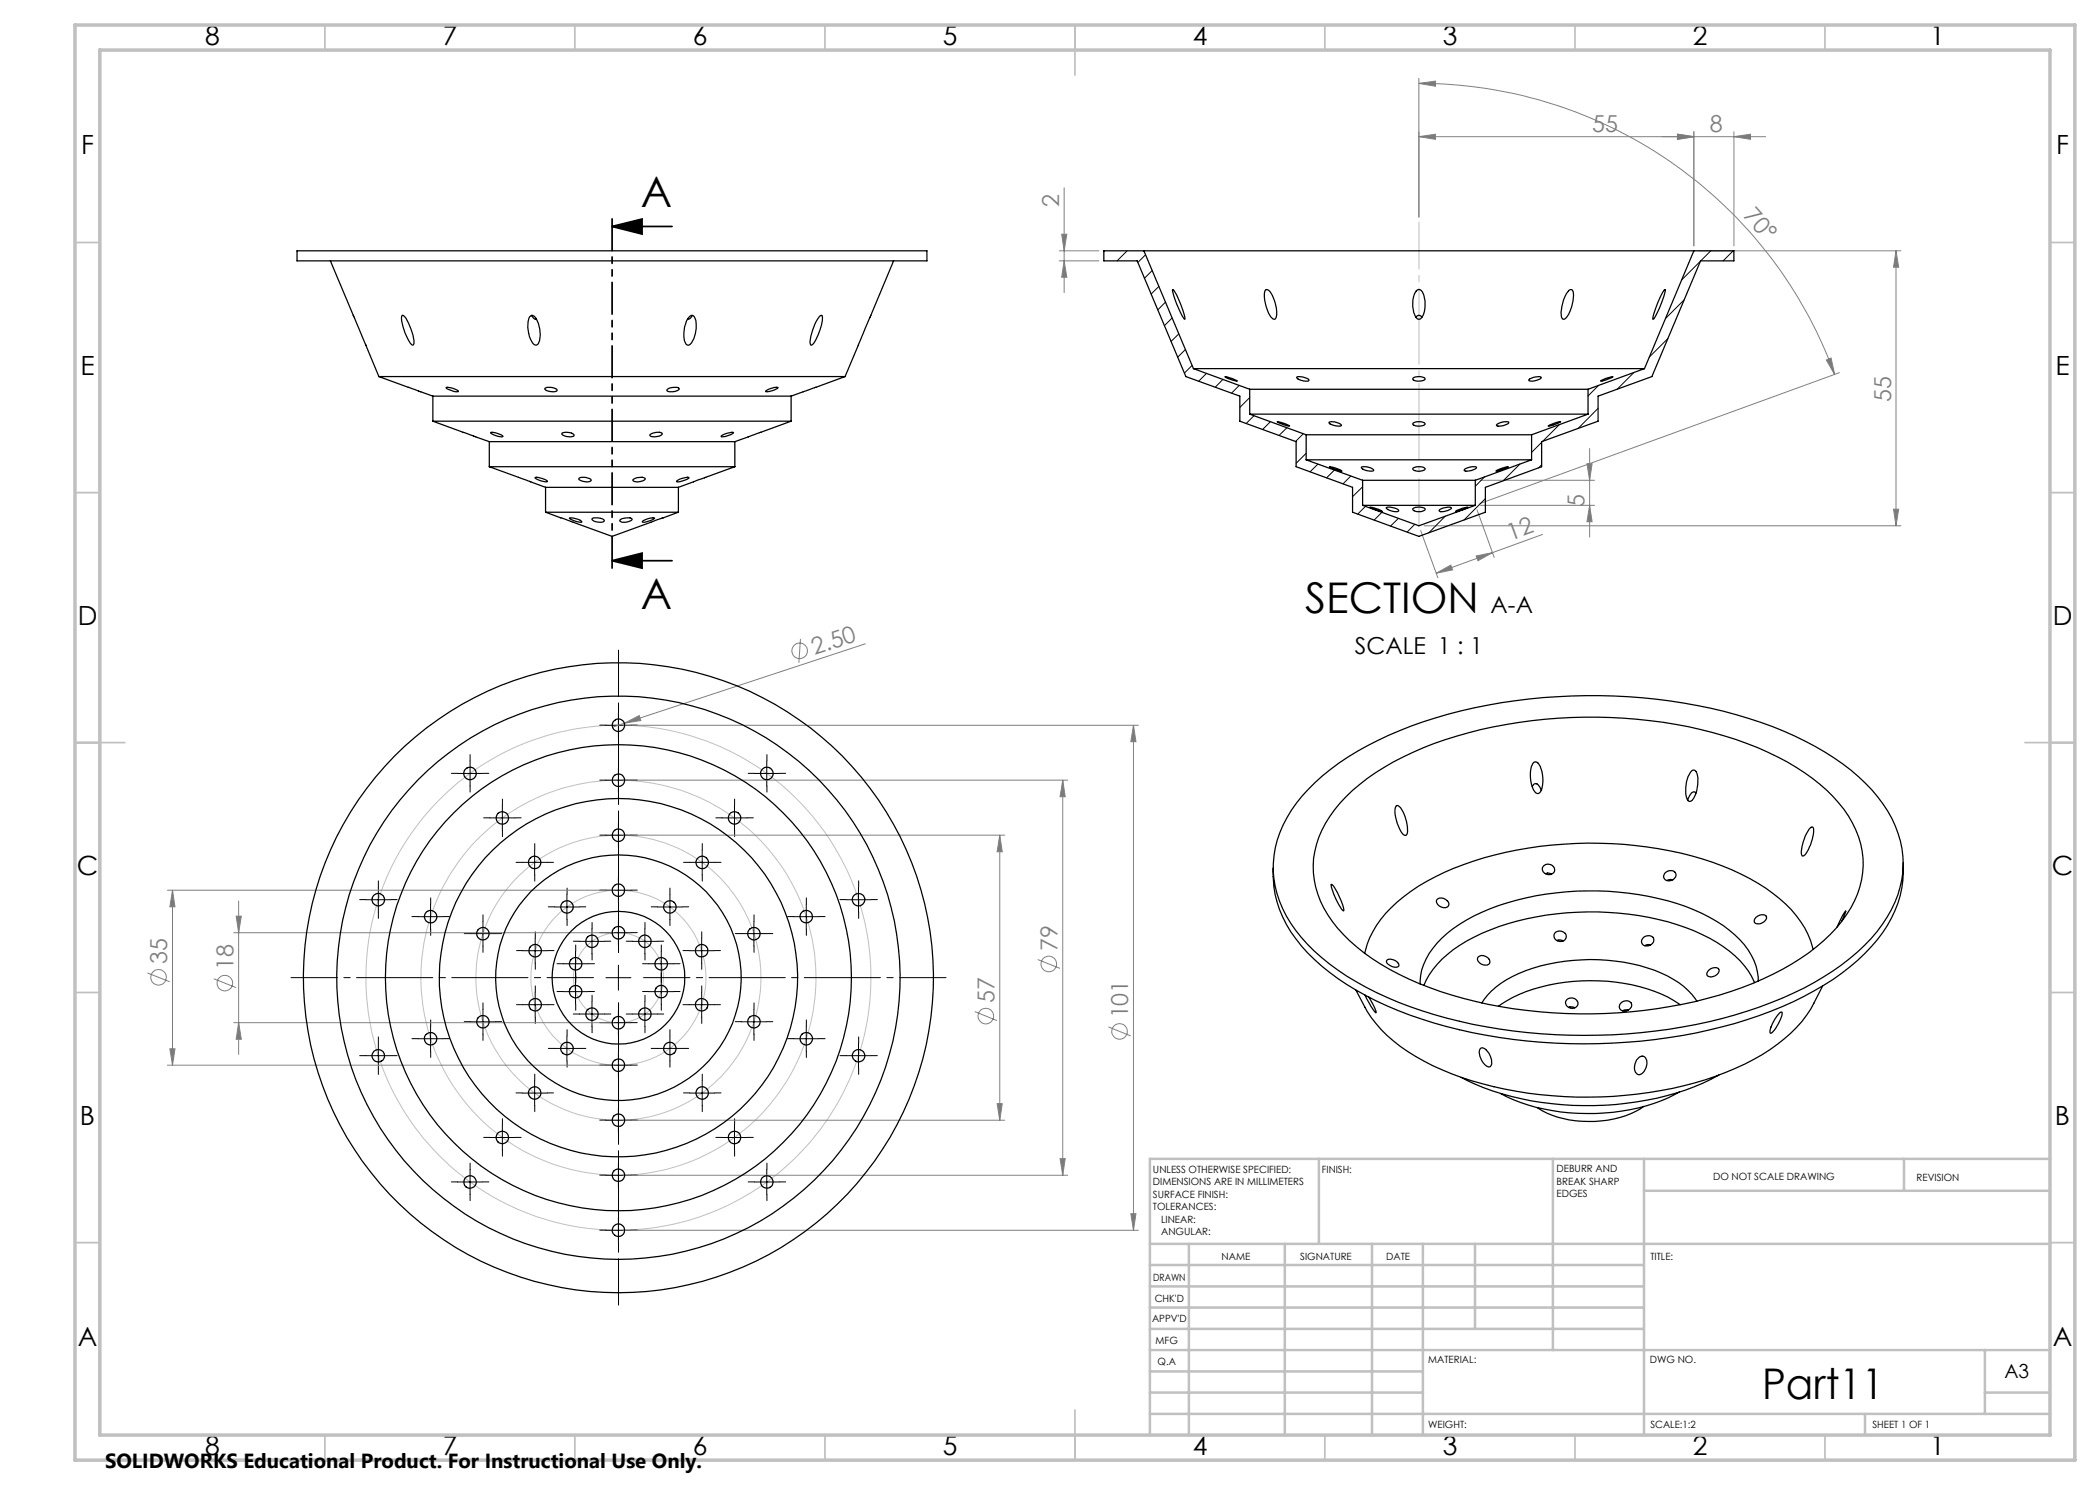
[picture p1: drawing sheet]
<svg xmlns="http://www.w3.org/2000/svg" width="420mm" height="297mm" viewBox="0 0 420 297" stroke-linecap="round" stroke-linejoin="round" font-family="sans-serif">
<g fill="none" stroke="#808080" stroke-width=".2">
<path d="M283.8 16.7l3.3-.5v1zM283.8 16.7a88.4 88.4 0 0 1 83.1 58.2M283.8 15.7v27.7M212.8 37.6v20.9M283.8 27.3l3.3-.5v1.1zM283.8 27.3h69.3M335.5 26.8l3.3 .5-3.3 .6zM338.8 26.3v22.9M346.8 27.3l3.3-.5v1.1zM346.8 26.3v22.9M211.8 50.2h8M211.8 52.2h8"/>
<path d="M212.3 46.8h1.1l-.6 3.4zM212.8 52.2l.6 3.3h-1.1zM339.8 50.2h40.4M379.2 50.2v55M379.2 50.2l.5 3.2h-1zM365.3 72l.9-.4 .7 3.3zM367.9 74.5l-71.9 26.2M296.1 96.1h22.8M317.4 92.7h1l-.5 3.4zM317.9 89.7v17.7M284.1 106.1l3.5 9.5M284.8 105.2h95.4"/>
<path d="M287.2 114.6l3-1.6 .3 1zM295.2 111.2l3.3-.7-2.9 1.6zM295.4 102l3.4 9.5M296.1 101.1h22.8M308.5 106.9l-21.3 7.7M317.9 101.1l.5 3.2h-1zM378.7 101.8h1l-.5 3.4zM160.1 127.8l-.3 4.8M173.1 128.8l-48.2 15.8M124.7 145.1h103M124.7 156h88.8M124.9 144.6l2.9-1.5 .4 1z"/>
<path d="M124.9 144.6l-2.4 .8M212.5 156l.5 3.3h-1zM212.5 156v79.1M226.7 145.1l.5 3.2h-1zM226.7 145.1v101M33.5 178h89.2M34.5 178l.5 3.4h-1zM34.5 178v35M124.7 167h76.2M200 167l.4 3.4h-1zM200 167v57M29.5 194.6l4.4 1.8"/>
<path d="M42.8 195.8l4.4 1.7M46.7 186.5h76M47.2 183.2h1.1l-.6 3.3zM47.7 180.2v30.7M207.5 191.9l4.5 1.8M33.5 213h89.2M34 209.8h1l-.5 3.2zM46.7 204.5h76M47.7 204.5l.6 3.4h-1.1zM194.9 202.3l4.5 1.8M221.7 205.4l4.4 1.8M124.7 235.1h88.8"/>
<path d="M124.7 224h76.2M199.4 220.7h1l-.4 3.3zM212 231.7h1l-.5 3.4zM124.7 246.1h103M226.2 242.7h1l-.5 3.4z"/>
<circle cx="159.9" cy="130.2" r="1.55"/>
<circle cx="31.7" cy="195.5" r="1.55"/>
<circle cx="45" cy="196.6" r="1.55"/>
<circle cx="209.8" cy="192.8" r="1.55"/>
<circle cx="197.2" cy="203.2" r="1.55"/>
<circle cx="223.9" cy="206.3" r="1.55"/>
</g>
<path d="M122.4 45.3l6-1.5v3zM122.4 45.3h12M122.4 112.1l6-1.5v3zM122.4 112.1h12" fill="none" stroke="#000" stroke-width=".35"/>
<g fill="none" stroke="#c0c0c0" stroke-width=".2">
<circle cx="123.7" cy="195.5" r="39.5"/>
<circle cx="123.7" cy="195.5" r="17.5"/>
<circle cx="123.7" cy="195.5" r="9"/>
<circle cx="123.7" cy="195.5" r="50.5"/>
<circle cx="123.7" cy="195.5" r="28.5"/>
</g>
<path d="M118.7 195.5h-60.5M123.7 190.5v-60.5M128.7 195.5h60.5M123.7 200.5v60.5" fill="none" stroke="#000" stroke-width=".2" stroke-dasharray="15.2 1.3 1.3 1.3" stroke-dashoffset="5.9"/>
<g fill="none" stroke="#000" stroke-width=".2" stroke-dasharray="15.2 1.3 1.3 1.3">
<path d="M91.5 154.7h-1.2M94 152.2v-1.3M94 157.2v1.2M96.5 154.7h1.3M121.2 145h-1.2M121.2 156h-1.2M123.7 142.5v-1.2M123.7 147.5v1.3M123.7 153.5v-1.2M123.7 158.5v1.3M126.2 145h1.3M126.2 156h1.3"/>
<path d="M150.9 154.7h-1.3M153.4 152.2v-1.3M153.4 157.2v1.2M155.9 154.7h1.2M73.2 179.9h-1.3M75.7 177.4v-1.2M78.2 179.9h1.2M98 163.6h-1.3M100.5 161.1v-1.3M100.5 166.1v1.2M103 163.6h1.2M104.5 172.5h-1.3"/>
<path d="M107 170v-1.3M107 175v1.2M109.5 172.5h1.2M113.4 178.9v-1.3M121.2 167h-1.2M121.2 178h-1.2M123.7 164.5v-1.2M123.7 169.5v1.3M123.7 175.5v-1.2M126.2 167h1.3M126.2 178h1.3M134 178.9v-1.3"/>
<path d="M138 172.5h-1.3M140.5 170v-1.3M140.5 175v1.2M143 172.5h1.2M144.4 163.6h-1.2M146.9 161.1v-1.3M146.9 166.1v1.2M149.4 163.6h1.3M169.2 179.9h-1.2M171.7 177.4v-1.2M174.2 179.9h1.3M75.7 182.4v1.3"/>
<path d="M83.6 183.3h-1.2M86.1 180.8v-1.2M86.1 185.8v1.3M88.6 183.3h1.3M94.1 186.7h-1.3M96.6 184.2v-1.2M96.6 189.2v1.3M99.1 186.7h1.2M104.6 190.1h-1.3M107.1 187.6v-1.2M107.1 192.6v1.3M107.1 198.4v-1.2"/>
<path d="M109.6 190.1h1.2M110.9 181.4h-1.2M112.6 192.7h-1.2M112.6 198.3h-1.2M113.4 183.9v1.2M115.1 190.2v-1.2M115.1 195.2v1.3M115.1 195.8v-1.2M115.9 188.2h-1.2M115.9 181.4h1.3M117.6 192.7h1.3M117.6 198.3h1.3"/>
<path d="M118.4 185.7v-1.2M118.4 190.7v1.3M120.9 188.2h1.3M121.2 186.5h-1.2M123.7 184v-1.2M123.7 189v1.3M123.7 180.5v1.3M126.2 186.5h1.3M126.5 188.2h-1.3M129 185.7v-1.2M129 190.7v1.3M129.8 198.3h-1.3"/>
<path d="M129.8 192.7h-1.3M131.5 181.4h-1.3M131.5 188.2h1.2M132.3 195.8v-1.2M132.3 190.2v-1.2M132.3 195.2v1.3M134 183.9v1.2M134.8 198.3h1.2M134.8 192.7h1.2M136.5 181.4h1.2M137.8 190.1h-1.2M140.3 198.4v-1.2"/>
<path d="M140.3 187.6v-1.2M140.3 192.6v1.3M142.8 190.1h1.3M148.3 186.7h-1.2M150.8 184.2v-1.2M150.8 189.2v1.3M153.3 186.7h1.3M158.8 183.3h-1.3M161.3 180.8v-1.2M161.3 185.8v1.3M163.8 183.3h1.2M171.7 182.4v1.3"/>
<path d="M73.2 211.1h-1.3M75.7 208.6v-1.2M75.7 213.6v1.3M78.2 211.1h1.2M83.6 207.7h-1.2M86.1 205.2v-1.2M86.1 210.2v1.3M88.6 207.7h1.3M94.1 204.3h-1.3M96.6 201.8v-1.2M96.6 206.8v1.3M99.1 204.3h1.2"/>
<path d="M104.5 218.6h-1.3M104.6 200.9h-1.3M107 216.1v-1.3M107.1 203.4v1.3M109.5 218.6h1.2M109.6 200.9h1.2M110.9 209.7h-1.2M113.4 207.2v-1.3M113.4 212.2v1.2M115.1 200.8v1.3M115.9 202.8h-1.2M115.9 209.7h1.3"/>
<path d="M118.4 200.3v-1.2M118.4 205.3v1.3M120.9 202.8h1.3M121.2 213h-1.2M121.2 204.5h-1.2M123.7 210.5v-1.2M123.7 215.5v1.3M123.7 202v-1.2M123.7 207v1.3M126.2 213h1.3M126.2 204.5h1.3M126.5 202.8h-1.3"/>
<path d="M129 200.3v-1.2M129 205.3v1.3M131.5 209.7h-1.3M131.5 202.8h1.2M132.3 200.8v1.3M134 207.2v-1.3M134 212.2v1.2M136.5 209.7h1.2M137.8 200.9h-1.2M138 218.6h-1.3M140.3 203.4v1.3M140.5 216.1v-1.3"/>
<path d="M142.8 200.9h1.3M143 218.6h1.2M148.3 204.3h-1.2M150.8 201.8v-1.2M150.8 206.8v1.3M153.3 204.3h1.3M158.8 207.7h-1.3M161.3 205.2v-1.2M161.3 210.2v1.3M163.8 207.7h1.2M169.2 211.1h-1.2M171.7 208.6v-1.2"/>
<path d="M171.7 213.6v1.3M174.2 211.1h1.3M91.5 236.4h-1.2M94 233.9v-1.3M94 238.9v1.2M96.5 236.4h1.3M98 227.5h-1.3M100.5 225v-1.3M100.5 230v1.2M103 227.5h1.2M107 221.1v1.2M121.2 235h-1.2"/>
<path d="M121.2 224h-1.2M123.7 232.5v-1.2M123.7 237.5v1.3M123.7 221.5v-1.2M123.7 226.5v1.3M126.2 235h1.3M126.2 224h1.3M140.5 221.1v1.2M144.4 227.5h-1.2M146.9 225v-1.3M146.9 230v1.2M149.4 227.5h1.3"/>
<path d="M150.9 236.4h-1.3M153.4 233.9v-1.3M153.4 238.9v1.2M155.9 236.4h1.2M121.2 246h-1.2M123.7 243.5v-1.2M123.7 248.5v1.3M126.2 246h1.3"/>
</g>
<g fill="none" stroke="#000" stroke-width=".2">
<path d="M91.5 154.7h5M94 152.2v5M121.2 145.1h5M121.2 156h5M123.7 142.6v4.9M123.7 153.6v4.9M150.9 154.7h5M153.4 152.2v5M73.2 179.9h4.9M75.7 177.4v5.1M98 163.6h5M100.5 161.1v5"/>
<path d="M104.4 172.5h5M106.9 170v5M113.4 178.9v5M121.2 167h5M121.2 178h5M123.7 164.5v5M123.7 175.5v5M134 178.9v5M137.9 172.5h5M140.4 170v5M144.4 163.6h5M146.9 161.1v5"/>
<path d="M169.2 179.9h5M171.7 177.4v5.1M83.6 183.3h5M86.1 180.8v5M94.1 186.7h5M96.6 184.3v4.9M104.5 190.1h5M107 187.6v5M107 198.5v4.9M110.9 181.4h5M112.6 198.3h5M112.6 192.8h5"/>
<path d="M115.1 190.2v5.1M115.1 195.8v5M115.9 188.3h5M118.4 185.8v5M121.2 195.5h5M121.2 186.5h5M123.7 184v5.1M123.7 193v5M126.5 188.3h5M129 185.8v5M129.8 198.3h5M129.8 192.8h5"/>
<path d="M131.5 181.4h5M132.3 190.2v5.1M132.3 195.8v5M137.8 190.1h5M140.3 187.6v5M140.3 198.5v4.9M148.3 186.7h5M150.8 184.3v4.9M158.8 183.3h5M161.3 180.8v5M73.2 211.1h4.9M75.7 208.7v4.9"/>
<path d="M83.6 207.7h5M86.1 205.2v5.1M94.1 204.4h5M96.6 201.9v5M104.4 218.6h5M104.5 200.9h5M106.9 216.1v5M110.9 209.7h5M113.4 207.2v5M115.9 202.8h5M118.4 200.3v5M121.2 213h5"/>
<path d="M121.2 204.5h5M123.7 202v5M123.7 210.5v5M126.5 202.8h5M129 200.3v5M131.5 209.7h5M134 207.2v5M137.8 200.9h5M137.9 218.6h5M140.4 216.1v5M148.3 204.4h5M150.8 201.9v5"/>
<path d="M158.8 207.7h5M161.3 205.2v5.1M169.2 211.1h5M171.7 208.7v4.9M91.5 236.4h5M94 233.9v5M98 227.5h5M100.5 225v5M121.2 235.1h5M121.2 224h5M123.7 221.5v5.1M123.7 232.5v5.1"/>
<path d="M144.4 227.5h5M146.9 225v5M150.9 236.4h5M153.4 233.9v5M121.2 246.1h5M123.7 243.6v4.9"/>
</g>
<path d="M122.4 43.3v70.8" fill="none" stroke="#000" stroke-width=".35" stroke-dasharray="6.3 1.3 1.3 1.3 1.3 1.3" stroke-dashoffset="-.5"/>
<path d="M283.8 105.1v-60.7" fill="none" stroke="#c0c0c0" stroke-width=".2" stroke-dasharray="15.2 1.3 1.3 1.3" stroke-dashoffset="5.8"/>
<g fill="none" stroke="#c0c0c0" stroke-width=".35">
<path d="M65 5v5M115 5v5M165 5v5M215 5v10M265 5v5M315 5v5M365 5v5M15 48.5h5M410 48.5h5M15 98.5h5M410 98.5h5M15 148.5h10"/>
<path d="M405 148.5h10M15 198.5h5M410 198.5h5M15 248.5h5M410 248.5h5M65 287v5M115 287v5M165 287v5M215 282v10M265 287v5M315 287v5M365 287v5"/>
</g>
<g fill="none" stroke="#c0c0c0" stroke-width=".5">
<path d="M263.8 231.8v17M310.6 231.8v38.2M328.8 231.8v55.2M328.8 238.2h81.2M380.8 231.8v6.4M410 231.8h-180v55.2M230 248.8h180M230 257.3h98.8M230 253h98.8M237.8 248.8v38.2M257 248.8v38.2M274.4 248.8v38.2"/>
<path d="M284.6 248.8v38.2M295 248.8v17M230 265.8h98.8M230 261.5h98.8M230 278.5h54.6M230 274.3h54.6M230 270h180M397 278.5h13M397 270v12.8M230 282.8h180M373 282.8v4.2"/>
</g>
<path d="M15 5h400v287h-400zM20 10h390v277h-390z" fill="none" stroke="#c0c0c0" stroke-width=".7"/>
<path d="M122.4 45.3l6-1.5v3zM122.4 112.1l6-1.5v3z" fill="#000"/>
<g fill="#808080">
<path d="M124.9 144.6l2.9-1.5 .4 1z"/>
<path d="M365.3 72l.9-.4 .7 3.3zM283.8 16.7l3.3-.5v1z"/>
<path d="M335.5 26.8l3.3 .5-3.3 .6zM283.8 27.3l3.3-.5v1.1z"/>
<path d="M378.7 101.8h1l-.5 3.4zM379.2 50.2l.5 3.2h-1z"/>
<path d="M226.2 242.7h1l-.5 3.4zM226.7 145.1l.5 3.2h-1zM212 231.7h1l-.5 3.4zM212.5 156l.5 3.3h-1zM199.4 220.7h1l-.4 3.3zM200 167l.4 3.4h-1zM34 209.8h1l-.5 3.2zM34.5 178l.5 3.4h-1zM47.7 204.5l.6 3.4h-1.1zM47.2 183.2h1.1l-.6 3.3z"/>
<path d="M346.8 27.3l3.3-.5v1.1zM335.5 26.8l3.3 .5-3.3 .6z"/>
<path d="M295.2 111.2l3.3-.7-2.9 1.6zM287.2 114.6l3-1.6 .3 1z"/>
<path d="M212.8 52.2l.6 3.3h-1.1zM212.3 46.8h1.1l-.6 3.4z"/>
<path d="M317.4 92.7h1l-.5 3.4zM317.9 101.1l.5 3.2h-1z"/>
</g>
<g fill="none" stroke="#000" stroke-width=".25">
<path d="M59.4 50.2h126v2h-126zM66.1 52.2l4.6 10.9M178.7 52.2l-9.7 23.1M228.8 50.2h110M228.8 50.2h-8v2h6.6l9.8 23.1 10.8 3.9v5l11.2 4.1v5l11.3 4.2v4.9l13.3 4.9 13.3-4.9v-4.9l11.2-4.2v-5l11.3-4.1v-5l10.8-3.9 9.7-23.1h6.7v-2h-8M228.8 50.2l9.9 23.5M234.5 58h.2a15.9 15.9 0 0 1 2.3 5.8h-.1a16.3 16.3 0 0 1-2.4-5.8zM253.1 58l.4-.1a1.95 1.95 0 0 1 1 1.2 5.4 5.4 0 0 1 .6 4.7h-.1a.8 .8 0 0 1-.9-.4 7.3 7.3 0 0 1-1.1-5.2zM283.3 58.1l.4-.2a.71 .71 0 0 1 .8 .5 5.6 5.6 0 0 1-.2 5.1 .61 .61 0 0 1-.9 .2 5 5 0 0 1-.1-5.6zM313.8 58.1l.6-.1a2.14 2.14 0 0 1 .2 2.2 6.7 6.7 0 0 1-1.6 3.5l-.4 .1a1.52 1.52 0 0 1-.4-1.3 7.4 7.4 0 0 1 1.6-4.4zM332.9 58l.1-.1a16.1 16.1 0 0 1-2.3 5.9h-.1a17.7 17.7 0 0 1 2.3-5.8zM338.8 50.2l-9.9 23.5"/>
<path d="M70.7 63.3v-.2l2.4 5.9M73.2 69l2.6 6.3M75.8 75.3h93.2M75.8 75.3l10.8 3.9M80.4 63.1h.2a2.33 2.33 0 0 1 1.1 1.6 7.8 7.8 0 0 1 1 4.2l-.3 .1a9.2 9.2 0 0 1-2.1-5.7zM86.6 79.2h71.6M86.6 79.2v5M89.2 77.5a3.4 3.4 0 0 1 2.5 .8 3.1 3.1 0 0 1-2.5-.7zM105.9 63.4l.4-.3a.96 .96 0 0 1 .9 .6 5.3 5.3 0 0 1 .4 5.2l-.6 .1a4.2 4.2 0 0 1-1.4-3.5v-1.2zM106.3 63.1l.6 .7h.4M109 77.7a2.23 2.23 0 0 1 2.4 .3 1.54 1.54 0 0 1-1.7 .2 .67 .67 0 0 1-.7-.5zM133.5 77.9a2.43 2.43 0 0 1 2.3-.2l.1 .1a2.35 2.35 0 0 1-2.5 .4z"/>
<path d="M137.9 63.3l.4-.2h.3a1.78 1.78 0 0 1 .6 1.8 4.8 4.8 0 0 1-1.4 4.1h-.3a1.63 1.63 0 0 1-.7-1.6 5.8 5.8 0 0 1 1.1-4.1zM138.4 63.2a.92 .92 0 0 1-.9 .6M153.1 78.2a4 4 0 0 1 2.5-.7 3.1 3.1 0 0 1-2.5 .7zM158.2 79.2v5M163.9 63.3l.5-.2a2.09 2.09 0 0 1-.1 1.9l-.3 1a7 7 0 0 1-1.6 3h-.2a1.06 1.06 0 0 1-.1-1.1l.1-.7a9.8 9.8 0 0 1 1.7-3.9zM169 75.3l-10.8 3.9M238.7 73.7h90.2M238.7 73.7l11.2 4.2M245 75.3l1.5 .4 1 .5-1-.2zM249.9 77.9h67.7M249.9 77.9v4.9M259.4 75.4a2.75 2.75 0 0 1 2.4 .6v.1a2.45 2.45 0 0 1-2.5-.6z"/>
<path d="M282.6 75.6a2.12 2.12 0 0 1 2.4 .1 1.58 1.58 0 0 1-1.9 .5l-.5-.3zM283.2 63.5l.5-.4h.3l.4 .4M305.9 75.8a3 3 0 0 1 2.4-.3 2.52 2.52 0 0 1-2.5 .6zM317.6 77.9v4.9M320.1 76.2l.9-.5 1.6-.4-1.2 .6zM328.9 73.7l-11.3 4.2M86.6 84.2l8.5 3.1M86.6 84.2h71.6M95.1 87.4l2.8 .9M97.9 88.3h49.1M97.9 93.3l11.2 4.2M97.9 93.3h49.1"/>
<path d="M97.9 88.3v5M98.1 86.5a3.6 3.6 0 0 1 2.5 .8 2.93 2.93 0 0 1-2.5-.8zM107 95.5a4 4 0 0 1 2.5 .8 2.93 2.93 0 0 1-2.5-.8zM109.1 97.5h26.6M109.1 97.5v4.9M112.4 86.6a2.63 2.63 0 0 1 2.4 .3v.2a2.1 2.1 0 0 1-2.4-.4zM115.8 95.7a2.19 2.19 0 0 1 2.5 .4 2.04 2.04 0 0 1-2.6-.3zM126.6 96a2.37 2.37 0 0 1 2.4-.3 2.03 2.03 0 0 1-2.4 .4zM130 86.9a2.54 2.54 0 0 1 2.4-.3l.1 .2a2.16 2.16 0 0 1-2.5 .3zM135.4 96.1a3.7 3.7 0 0 1 2.4-.6 3.7 3.7 0 0 1-2.5 .8zM135.7 97.5v4.9M144.3 87.1a4.4 4.4 0 0 1 2.4-.6 3.4 3.4 0 0 1-2.4 .8z"/>
<path d="M147 93.3l-11.3 4.2M147 88.3v5M158.2 84.2l-11.2 4.1M249.9 82.8h67.7M249.9 82.8l11.3 4.2M255.4 84.3l1.8 .5 .7 .4-1.1-.3zM261.2 87h45.1M261.2 92h45.1M261.2 87v5M261.2 92l11.3 4.1M265.8 84.5a2.45 2.45 0 0 1 2.5 .6 2.61 2.61 0 0 1-2.5-.5zM265.9 93.3l1 .3 1.5 .6-1.4-.3z"/>
<path d="M272.3 93.4a2.45 2.45 0 0 1 2.4 .7 2.24 2.24 0 0 1-2.4-.7zM272.5 96.1h22.6M272.5 96.1v5M282.6 84.6a2.43 2.43 0 0 1 2.4 .1 .66 .66 0 0 1-.8 .5h-1.1l-.5-.3zM282.6 93.6a2.25 2.25 0 0 1 2.4 .2 1.95 1.95 0 0 1-2.4 .1zM293 93.8l1.4-.5a.7 .7 0 0 1 .9 .3 2.76 2.76 0 0 1-2.5 .5zM295.1 96.1v5M299.2 94.2l.9-.5 1.6-.4-1.3 .6zM299.3 85a2.93 2.93 0 0 1 2.4-.6l.1 .1a2.64 2.64 0 0 1-2.5 .6zM306.3 92l-11.2 4.1M306.3 87v5M309.6 85.2l1.6-.7 .9-.2-1 .5z"/>
<path d="M317.6 82.8l-11.3 4.2M109.1 102.4h26.6M109.1 102.4l13.3 4.9 13.3-4.9M113.9 103.6a4.1 4.1 0 0 1 2.5 .7 3.3 3.3 0 0 1-2.5-.6zM118.5 103.6a2.57 2.57 0 0 1 2.4 .5 1.41 1.41 0 0 1-1.7 .2l-.8-.4zM124 104a2.53 2.53 0 0 1 2.4-.2v.1a1.96 1.96 0 0 1-2.5 .2zM128.6 104.2a3 3 0 0 1 2.3-.5 3.8 3.8 0 0 1-2.5 .6zM272.5 101.1h22.6M272.5 101.1l11.3 4.1 11.3-4.1M274 101.5h.1a4.3 4.3 0 0 1 2.4 .8zM277.2 101.5a2.77 2.77 0 0 1 2.6 .7 2.33 2.33 0 0 1-2.6-.7zM282.6 101.7a2.38 2.38 0 0 1 2.4 .1 1.04 1.04 0 0 1-1.3 .5 .84 .84 0 0 1-1.1-.6z"/>
<path d="M287.8 102.1a3.1 3.1 0 0 1 2.5-.6v.1a2.76 2.76 0 0 1-2.5 .6zM291.1 102.3l1.3-.6 1.2-.3-.8 .4-1.4 .5zM261.7 157.8a51.9 51.9 0 0 1 18.3-11.7 105.4 105.4 0 0 1 45.6-6.8 91.7 91.7 0 0 1 35.4 8.9 40.9 40.9 0 0 1 15.6 12.6 19.7 19.7 0 0 1-.1 24.1 43.4 43.4 0 0 1-15.7 12.7 94.2 94.2 0 0 1-35.5 9.2 106.2 106.2 0 0 1-45.7-6.4 49.7 49.7 0 0 1-19.3-12.9 20.5 20.5 0 0 1-4.9-19.5 25.5 25.5 0 0 1 6.3-10.2zM269.2 159.3a51.7 51.7 0 0 1 22.2-12.1 96.5 96.5 0 0 1 55.7 .7 48.5 48.5 0 0 1 19.5 11.4 19.2 19.2 0 0 1 5.9 15.2 21.8 21.8 0 0 1-7.8 13.6 54.1 54.1 0 0 1-20.8 10.9 96.8 96.8 0 0 1-55.8-.7 48.5 48.5 0 0 1-19.4-11.4 19.1 19.1 0 0 1-6-15.2 21 21 0 0 1 6.5-12.4zM306.5 157.3a.68 .68 0 0 1 .5-.6 .68 .68 0 0 1 .7 .4l.6 1M306.7 152.6l.5-.2a1.4 1.4 0 0 1 1 1.3 5.4 5.4 0 0 1-.3 4.9l-.2 .1a.93 .93 0 0 1-1-.8 6 6 0 0 1 0-5.3zM338.4 154.1l.4-.1a.79 .79 0 0 1 .6 .7 5.9 5.9 0 0 1-1.2 5.5l-.4 .1a1.13 1.13 0 0 1-.6-1.1 6.3 6.3 0 0 1 1.2-5.1zM339.2 158.6l-.1-.1a.53 .53 0 0 0-.8 .1l-.8 1.5M266.3 176.9a10.9 10.9 0 0 1 2.4 5v.3a2.26 2.26 0 0 1-1-1.3l-.9-2-.5-1.5zM279.3 161.1h.2a4.4 4.4 0 0 1 1.8 3.2 3.4 3.4 0 0 1 0 2.6l-.3 .2a1.81 1.81 0 0 1-1.1-1.3 5.6 5.6 0 0 1-.7-4.6zM287.3 180a1.47 1.47 0 0 1 1.6-.3 1.47 1.47 0 0 1 .9 1.3 1.18 1.18 0 0 1-2 .2 1.06 1.06 0 0 1-.5-1.2zM308.9 173.1a1.22 1.22 0 0 1 1.5-.1 1.22 1.22 0 0 1 .3 1.6 1.32 1.32 0 0 1-1.4 .2 1.32 1.32 0 0 1-.8-1.2z"/>
<path d="M309.1 174.7l.6-.1 .6 .2M333 174.7a1.24 1.24 0 0 1 1.2-.6 1.24 1.24 0 0 1 1 .9 1.38 1.38 0 0 1-1 1.1 1.38 1.38 0 0 1-1.4-.4l-.1-.3zM334.5 176l-.4-.1-.7 .2M362 165.6a.35 .35 0 0 1 .4-.2 .35 .35 0 0 1 .3 .3 8.3 8.3 0 0 1-1.8 5.4l-.4 .1a4.5 4.5 0 0 1 .4-3.4l.3-.9zM380.6 172.6a22.1 22.1 0 0 1-6.4 16.8 49.7 49.7 0 0 1-17.8 11.9 104.7 104.7 0 0 1-45.3 7.3 95.2 95.2 0 0 1-35.8-8.4 43.8 43.8 0 0 1-16.1-12.4 21.1 21.1 0 0 1-4.6-14.2M273 199l.9 1.7a4.2 4.2 0 0 0 1.3 1.9 7.5 7.5 0 0 0-1.4-3.2M277.3 192.1a1.59 1.59 0 0 1 2.5 1.1 1.89 1.89 0 0 1-2.5-.8zM295.7 191.4a1.44 1.44 0 0 1 1.5-.1 1.44 1.44 0 0 1 .7 1.3 1.45 1.45 0 0 1-1.5 .3 1.45 1.45 0 0 1-.9-1.3zM310.9 186.7a1.28 1.28 0 0 1 1.5-.4 1.28 1.28 0 0 1 .8 1.3 1.23 1.23 0 0 1-1.6 .6 1.23 1.23 0 0 1-.7-1.5zM311.4 188.1a1.21 1.21 0 0 1 1.3 .1M313.4 199.9a1.32 1.32 0 0 1 1.4-.2 1.32 1.32 0 0 1 .8 1.2 1.25 1.25 0 0 1-1.5 .7 1.25 1.25 0 0 1-.9-1.4zM328.5 187.7a1.21 1.21 0 0 1 1.3-.6 1.21 1.21 0 0 1 1 .9 1.36 1.36 0 0 1-1 1.1 1.36 1.36 0 0 1-1.4-.4l-.1-.7z"/>
<path d="M330.1 189l-.5-.1-.6 .3M341.7 194.1a1.43 1.43 0 0 1 2-.3 1.36 1.36 0 0 1-1.5 1.6 .66 .66 0 0 1-.7-.3 .66 .66 0 0 1 0-.7zM350.9 196.5a17.3 17.3 0 0 0-7.6-8 46.8 46.8 0 0 0-21.6-6 54.6 54.6 0 0 0-26.9 4.9 21.5 21.5 0 0 0-9.5 8.6l-.5 1.1M351.2 183.5a1.37 1.37 0 0 1 2.1-.1 1.54 1.54 0 0 1-2.4 1v-.6zM351.6 196.2a13.2 13.2 0 0 0-5.8-10.2 38.8 38.8 0 0 0-18-7.1 58 58 0 0 0-31.4 3.6 23.8 23.8 0 0 0-10.6 8.2 10.3 10.3 0 0 0-1.8 6.1M362.6 189.9a19.8 19.8 0 0 0-8-11.2 52.9 52.9 0 0 0-22.8-8.9 78.1 78.1 0 0 0-41.1 3.9 35.1 35.1 0 0 0-14.5 10.2 16.3 16.3 0 0 0-3.3 6.8M364.5 197.2a25.9 25.9 0 0 1-7.7 10.6 49.3 49.3 0 0 1-20.1 9.4 81.3 81.3 0 0 1-46.4-2.4 36.3 36.3 0 0 1-15.1-10.1 27.9 27.9 0 0 1-4-6.7M368.4 184.1l.7-1.9-.4 .7-1.3 2.5M296 209.8l.2-.2h.3a2.87 2.87 0 0 1 1.7 3.6l-.5 .2a3.2 3.2 0 0 1-1.7-3.6zM313.7 201.5a1.3 1.3 0 0 1 1.3 0M324.1 200.7a1.23 1.23 0 0 1 1.3-.6 1.23 1.23 0 0 1 1 1 1.39 1.39 0 0 1-1 1.1 1.39 1.39 0 0 1-1.4-.4l-.2-.4zM325.7 202h-.9l-.3 .2"/>
<path d="M327.9 211.4l.7-.2a1.24 1.24 0 0 1 .8 1.6 2.05 2.05 0 0 1-1.6 2.1 1.49 1.49 0 0 1-.8-2.1l.3-.8zM335.9 218.4a39.2 39.2 0 0 1-23.8 4 34.1 34.1 0 0 1-12-3.7M336.1 200.9a31.1 31.1 0 0 0-18.1-4.8 33 33 0 0 0-17.8 4.8l-.5 .4M339.4 200.2a15 15 0 0 0-7.2-5.6 37.9 37.9 0 0 0-29.7 .7 14.9 14.9 0 0 0-6.1 5.3M343.7 215a54 54 0 0 1-27 6.1 54.6 54.6 0 0 1-24.5-5.6M355.9 202.6l.5-.2a6.1 6.1 0 0 1-1.8 3.9l-.5 .4a1.07 1.07 0 0 1 .1-1.3l.8-1.7zM328.7 221.3a21 21 0 0 1-17.3 2.1 15.3 15.3 0 0 1-4-1.9"/>
<circle cx="94" cy="154.7" r="1.24"/>
<circle cx="123.7" cy="156.1" r="1.25"/>
<circle cx="123.7" cy="145.1" r="1.25"/>
<circle cx="153.4" cy="154.7" r="1.25"/>
<circle cx="75.7" cy="179.9" r="1.24"/>
<circle cx="100.5" cy="163.6" r="1.24"/>
<circle cx="106.9" cy="172.5" r="1.25"/>
<circle cx="123.7" cy="167.1" r="1.25"/>
<circle cx="123.7" cy="178" r="1.24"/>
<circle cx="140.4" cy="172.5" r="1.26"/>
<circle cx="146.9" cy="163.6" r="1.25"/>
<circle cx="171.7" cy="179.9" r="1.25"/>
<circle cx="86.1" cy="183.3" r="1.25"/>
<circle cx="96.6" cy="186.7" r="1.25"/>
<circle cx="107" cy="190.1" r="1.25"/>
<circle cx="113.4" cy="181.4" r="1.26"/>
<circle cx="115.1" cy="198.3" r="1.25"/>
<circle cx="115.1" cy="192.8" r="1.25"/>
<circle cx="118.4" cy="188.3" r="1.25"/>
<circle cx="123.7" cy="186.6" r="1.25"/>
<circle cx="123.7" cy="195.5" r="63"/>
<circle cx="123.7" cy="195.5" r="24.6"/>
<circle cx="123.7" cy="195.5" r="46.6"/>
<circle cx="123.7" cy="195.5" r="35.8"/>
<circle cx="123.7" cy="195.5" r="13.3"/>
<circle cx="123.7" cy="195.5" r="56.3"/>
<circle cx="129" cy="188.3" r="1.24"/>
<circle cx="132.2" cy="198.3" r="1.25"/>
<circle cx="132.3" cy="192.8" r="1.25"/>
<circle cx="134" cy="181.4" r="1.25"/>
<circle cx="140.3" cy="190.1" r="1.24"/>
<circle cx="150.8" cy="186.7" r="1.25"/>
<circle cx="161.2" cy="183.3" r="1.25"/>
<circle cx="75.6" cy="211.1" r="1.26"/>
<circle cx="86.1" cy="207.8" r="1.25"/>
<circle cx="96.6" cy="204.4" r="1.24"/>
<circle cx="107" cy="218.6" r="1.24"/>
<circle cx="107" cy="201" r="1.25"/>
<circle cx="113.4" cy="209.7" r="1.25"/>
<circle cx="118.4" cy="202.8" r="1.26"/>
<circle cx="123.7" cy="204.5" r="1.25"/>
<circle cx="123.7" cy="213.1" r="1.25"/>
<circle cx="129" cy="202.8" r="1.25"/>
<circle cx="134" cy="209.7" r="1.26"/>
<circle cx="140.3" cy="200.9" r="1.25"/>
<circle cx="140.4" cy="218.6" r="1.25"/>
<circle cx="150.8" cy="204.3" r="1.24"/>
<circle cx="161.3" cy="207.8" r="1.26"/>
<circle cx="171.7" cy="211.1" r="1.25"/>
<circle cx="94" cy="236.4" r="1.26"/>
<circle cx="100.5" cy="227.5" r="1.25"/>
<circle cx="123.7" cy="235" r="1.24"/>
<circle cx="123.7" cy="224" r="1.24"/>
<circle cx="146.9" cy="227.5" r="1.24"/>
<circle cx="153.4" cy="236.4" r="1.24"/>
<circle cx="123.7" cy="246" r="1.25"/>
</g>
<g fill="none" stroke="#000" stroke-width=".2">
<path d="M220.9 50.2l-.1 .1M225.4 50.2l-2 2M229.1 50.9l-1.5 1.6M230.4 54.1l-1.5 1.5M231.8 57.3l-1.6 1.5M336.8 60l-3.7 3.7M340.1 52.2l-3.8 3.8M342.2 50.2l-2.1 2M346.6 50.2l-2 2M233.1 60.4l-1.5 1.6M234.4 63.6l-1.5 1.5M235.8 66.8l-1.6 1.5"/>
<path d="M237.1 69.9l-1.6 1.5M238.4 73.1l-1.5 1.5M241.3 74.7l-1.6 1.6M244.6 75.9l-1.6 1.6M247.9 77.1l-1.6 1.5M249.9 79.5l-1.9 2M319.7 77.1l-2.1 2.1M326.8 74.5l-3.4 3.4M333.6 67.7l-3.8 3.7M250.8 83.1l-1.6 1.6M254.1 84.3l-1.6 1.6M257.4 85.5l-1.6 1.6"/>
<path d="M260.7 86.7l-1.6 1.6M261.2 90.7l-2 2M263.6 92.8l-1.6 1.6M266.9 94l-1.6 1.6M270.2 95.2l-1.6 1.6M272.5 97.4l-2 1.9M296.9 95.4l-1.8 1.9M297.1 99.7l-4.3 4.3M304 92.8l-3.3 3.3M308.3 88.5l-2 2M308.3 93l-.6 .6M311.9 84.9l-3.4 3.4"/>
<path d="M319.6 81.7l-4 4M273.1 101.3l-1.6 1.5M276.4 102.5l-1.6 1.5M279.7 103.7l-1.6 1.5M283 104.8l-1.6 1.6M289.1 103.2l-3.3 3.4"/>
</g>
<g font-size="8.5">
<text x="128.2" y="41.5">A</text>
<text x="128.2" y="121.8">A</text>
<text x="261" y="122.5">SECTION</text>
<text x="352.4" y="279.7">Part11</text>
</g>
<g font-size="5.3">
<text x="41" y="9">8</text>
<text x="88.5" y="9">7</text>
<text x="138.5" y="9">6</text>
<text x="188.5" y="9">5</text>
<text x="238.5" y="9">4</text>
<text x="288.5" y="9">3</text>
<text x="338.5" y="9">2</text>
<text x="386" y="9">1</text>
<text x="16.2" y="30.7">F</text>
<text x="411.2" y="30.7">F</text>
<text x="16.1" y="75">E</text>
<text x="411.1" y="75">E</text>
<text x="15.5" y="125">D</text>
<text x="410.5" y="125">D</text>
<text x="15.4" y="175">C</text>
<text x="410.4" y="175">C</text>
<text x="16" y="225">B</text>
<text x="411" y="225">B</text>
<text x="15.5" y="269.2">A</text>
<text x="410.5" y="269.2">A</text>
<text x="41" y="291">8</text>
<text x="88.5" y="291">7</text>
<text x="138.5" y="291">6</text>
<text x="188.5" y="291">5</text>
<text x="238.5" y="291">4</text>
<text x="288.5" y="291">3</text>
<text x="338.5" y="291">2</text>
<text x="386" y="291">1</text>
</g>
<g font-size="4.7" fill="#808080">
<text x="318.4" y="26.3">55</text>
<text x="342" y="26.3">8</text>
<text x="211.8" y="41.4" transform="rotate(-90 211.8 41.4)">2</text>
<text x="348.5" y="43.2" transform="rotate(49 348.5 43.2)">70°</text>
<text x="378.2" y="80.4" transform="rotate(-90 378.2 80.4)">55</text>
<text x="316.9" y="101.4" transform="rotate(-90 316.9 101.4)">5</text>
<text x="302.1" y="108.1" transform="rotate(-20 302.1 108.1)">12</text>
<text x="162.9" y="131" transform="rotate(-18 162.9 131)">2.50</text>
<text x="211.5" y="190.2" transform="rotate(-90 211.5 190.2)">79</text>
<text x="33.4" y="192.9" transform="rotate(-90 33.4 192.9)">35</text>
<text x="46.7" y="194" transform="rotate(-90 46.7 194)">18</text>
<text x="198.9" y="200.6" transform="rotate(-90 198.9 200.6)">57</text>
<text x="225.6" y="203.7" transform="rotate(-90 225.6 203.7)">101</text>
</g>
<g font-size="4.7">
<text x="298.1" y="122.5">A-A</text>
<text x="271" y="130.7">SCALE 1 : 1</text>
</g>
<text font-size="4.1" x="21" y="293.7">SOLIDWORKS Educational Product. For Instructional Use Only.</text>
<text font-size="3.9" x="400.9" y="275.5">A3</text>
<g font-size="2">
<text x="230.6" y="234.6">UNLESS OTHERWISE SPECIFIED:</text>
<text x="230.6" y="237.1">DIMENSIONS ARE IN MILLIMETERS</text>
<text x="230.6" y="239.6">SURFACE FINISH:</text>
<text x="264.4" y="234.6">FINISH:</text>
<text x="311.3" y="234.5">DEBURR AND</text>
<text x="311.3" y="237">BREAK SHARP</text>
<text x="311.3" y="239.5">EDGES</text>
<text x="342.6" y="236">DO NOT SCALE DRAWING</text>
<text x="383.3" y="236.2">REVISION</text>
<text x="230.6" y="242.1">TOLERANCES:</text>
<text x="232.2" y="244.6">LINEAR:</text>
<text x="232.2" y="247.1">ANGULAR:</text>
<text x="244.3" y="252">NAME</text>
<text x="260" y="251.9">SIGNATURE</text>
<text x="277.2" y="251.9">DATE</text>
<text x="330.1" y="251.9">TITLE:</text>
<text x="230.6" y="256.1">DRAWN</text>
<text x="230.9" y="260.3">CHK'D</text>
<text x="230.4" y="264.4">APPV'D</text>
<text x="231.1" y="268.8">MFG</text>
<text x="231.5" y="273">Q.A</text>
<text x="285.6" y="272.5">MATERIAL:</text>
<text x="330" y="272.5">DWG NO.</text>
<text x="285.6" y="285.5">WEIGHT:</text>
<text x="330.1" y="285.6">SCALE:1:2</text>
<text x="374.5" y="285.6">SHEET 1 OF 1</text>
</g>
</svg>
